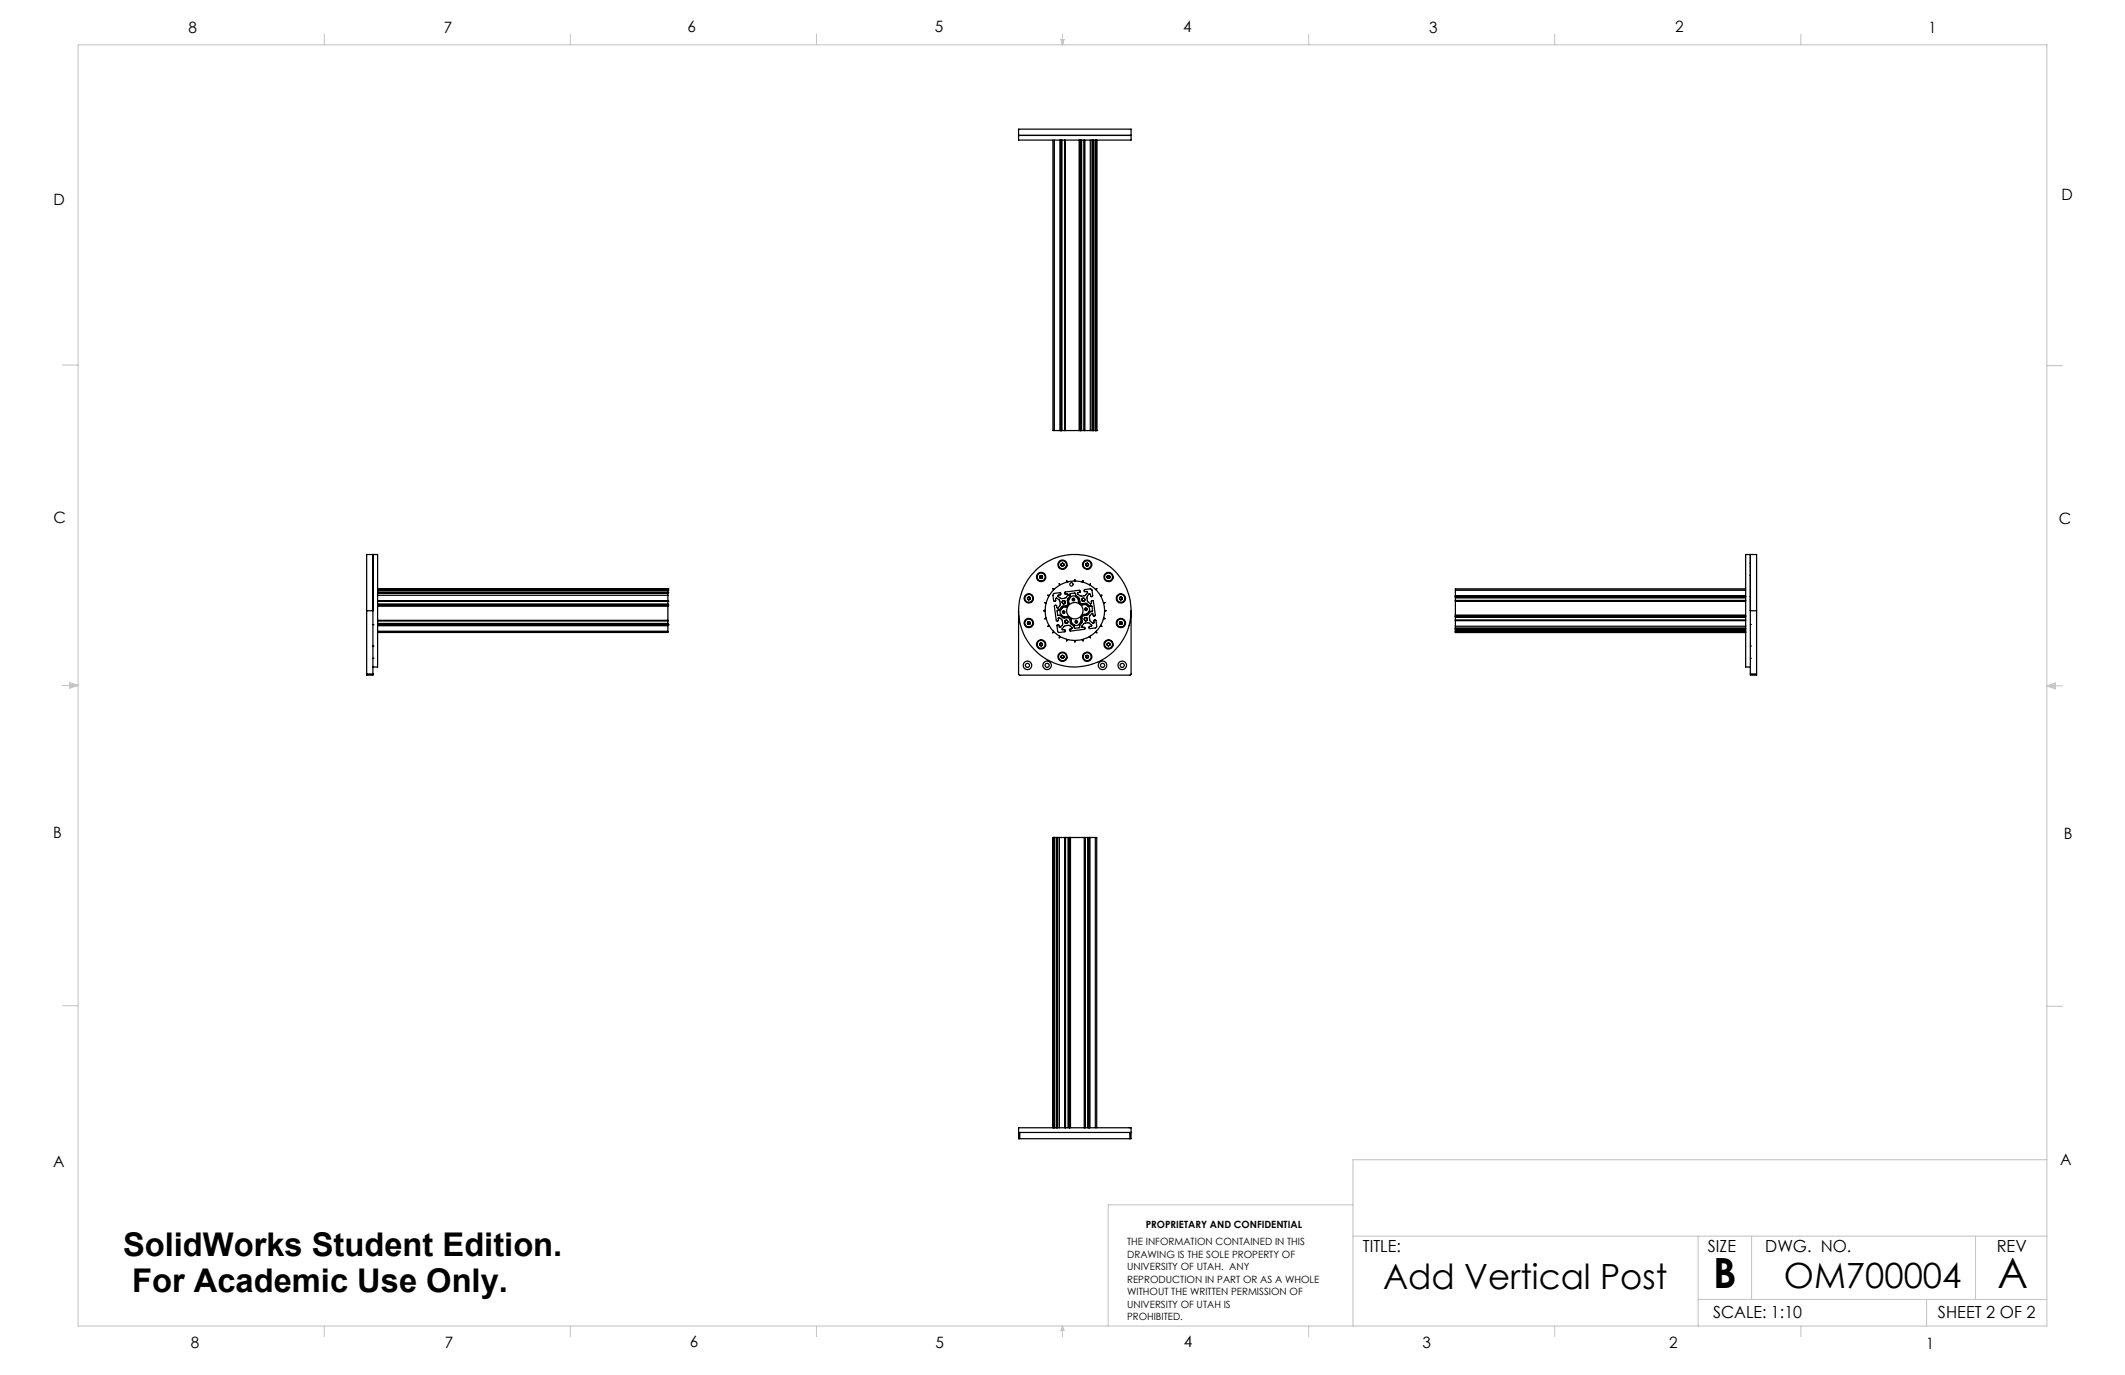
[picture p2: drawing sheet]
<svg xmlns="http://www.w3.org/2000/svg" width="432mm" height="279mm" viewBox="0 0 432 279" stroke-linecap="round" stroke-linejoin="round" font-family="sans-serif">
<g fill="none" stroke="#c0c0c0" stroke-width=".2">
<path d="M15.9 9.1h400v260.4h-400zM65.9 6.9v2.2M115.9 6.9v2.2M165.9 6.9v2.2M215.6 8h.6l-.3 1.1zM215.7 8l.2 1.1M215.9 6.9v2.2M216 8l-.1 1.1M265.9 6.9v2.2M315.9 6.9v2.2M365.9 6.9v2.2M12.7 74.2h3.2"/>
<path d="M415.9 74.3h3.2M12.7 139.3h3.2M14.2 139.1l1.7 .2M14.2 138.7l1.7 .6-1.7 .5zM15.9 139.3l-1.7 .3M415.9 139.4h3.2M415.9 139.4l1.8-.6v1.2zM415.9 139.4l1.8 .3M417.7 139.2l-1.8 .2M12.7 204.4h3.2M415.9 204.5h3.2M415.9 235.7h-141v33.8"/>
<path d="M274.9 251.2h141M274.9 244.8h-49.7v24.7M345.1 251.2v18.3M355.9 251.2v12.9M401.4 251.2v12.9M65.9 269.5v2.1M115.9 269.5v2.1M165.9 269.5v2.1M215.9 269.5v2.1M215.9 269.5l.3 .8h-.6zM265.9 269.5v2.1M315.9 269.5v2.1"/>
<path d="M345.1 264.1h70.8M365.9 269.5v2.1M391.5 264.1v5.4"/>
</g>
<g fill="none" stroke="#000" stroke-width=".25">
<path d="M207 26.2h22.8v2.3h-22.8zM207 27.5h22.8zM214 28.5v59h.2M214.2 28.5v59M215.4 28.5v59M215.5 28.5v59M215.8 28.5v59M216.3 28.5v59M216.5 28.5v59M219.3 28.5v59M219.5 28.5v59M219.8 28.5v59"/>
<path d="M220.3 28.5v59M220.5 28.5v59M221.5 28.5v59M221.9 28.5v59M222 28.5v59M222.2 28.5v59M222.6 28.5v59M222.7 28.5v59M222.8 28.5v59M214.2 87.5h1.2M215.4 87.5h.1M215.5 87.5h.1"/>
<path d="M215.5 87.5h.3M215.8 87.5h.5M216.3 87.5h.2M216.5 87.5h2.8M219.3 87.5h.2M219.5 87.5h.1M219.5 87.5h.3M219.8 87.5h.5M220.3 87.5h.2M220.5 87.5h1M221.5 87.5h.4M221.9 87.5h.1"/>
<path d="M222 87.5h.1M222 87.5h.2M222.2 87.5h.4M222.6 87.5h.1M222.7 87.5h.1M222.8 87.5h.1M75.7 115.1h.1M75.7 117.6h.1M75.8 116.8v.1M75.8 114.3v.1M75.8 112.7v11.4zM76.7 119.7h59"/>
<path d="M76.7 119.9h59M76.7 119.8h59M135.7 119.9h.1M135.7 119.8v.1M135.7 119.7h.1M135.7 119.7v.1M135.7 119.9v.4M211.3 117.4l.3 .1M211.3 117.1v.3M211.6 116.9l.2 .2M211.6 116.9l-.3 .2M211.8 117.4l-.2 .1"/>
<path d="M211.8 117.1v.3M213.9 119.6l.3 .2 1.1-.9-.1-.3 .3 .2 1.2-.5v-.3l.3 .3 1.3-.2 .1-.3 .1 .3 1.4 .2 .2-.3v.3l1.2 .5 .3-.2-.1 .3 1.1 .9 .3-.2-.2 .3 .9 1.1 .3-.1-.2 .3 .5 1.2h.3a.59 .59 0 0 0-.1 .9v.7l.4 .1-.4 .1-.1 1.4 .2 .1-.3 .1-.5 1.2 .2 .3-.3-.1-.9 1.1 .2 .3-.3-.2-1.1 .9 .1 .3-.3-.2-1.2 .5v.3l-.2-.2-1.2 .1h-.2l-.1 .4-.1-.4h-.2l-1.1-.1-.3 .2v-.3l-1.2-.5-.3 .2 .1-.3-1.1-.9-.3 .2 .2-.3-.8-1.1-.4 .1 .2-.3-.5-1.2-.3-.1 .2-.1-.1-1.4-.3-.1 .3-.1v-.8a.5 .5 0 0 0-.1-.8h.3l.5-1.2-.2-.3 .4 .1 .8-1.1zM215.7 114.9l.2 .1M215.7 114.6v.3M215.9 114.4l-.2 .2M215.9 114.4l.2 .2M216.1 114.9l-.2 .1M216.1 114.6v.3M220.7 114.9l.2 .1M220.7 114.6v.3M220.9 114.4l-.2 .2M220.9 114.4l.3 .2"/>
<path d="M221.2 114.9l-.3 .1M221.2 114.6v.3M225 117.4l.2 .1M225 117.1v.3M225.2 116.9l-.2 .2M225.2 116.9l.3 .2M225.5 117.4l-.3 .1M225.5 117.1v.3M295.7 119.9v1.1M295.7 119.9h59M354.7 119.7h-59v.2M355.7 112.7v11.4z"/>
<path d="M355.7 115.1h.1M355.7 117.6h.1M355.7 114.3l-.1 .1M355.7 116.8l-.1 .1M74.5 124.1v-11.4h2.2v22.8h-.9M74.5 136.9v.3h1.3v-.3M74.5 124.1h1.3M74.5 136.9h1.3M74.5 124.1v12.8M75.7 121.9h.1M75.8 131.3h.1M75.8 121.2v.1"/>
<path d="M75.8 133.8h.1M75.8 126.9h.1M75.8 124.1v12.8M76.7 127h59M76.7 122.2h59M76.7 123h59M76.7 126.2h59M76.7 120.4h59M76.7 121h59M76.7 120.6h59M76.7 122.1h59M76.7 123.2h59"/>
<path d="M76.7 126h59M76.7 127.1h59M76.7 128.3h59M76.7 122.7h59M76.7 126.7h59M76.7 120.3h59M135.7 120.6v.4M135.7 122.1v.1M135.7 123v.2M135.7 123h.1M135.7 126v.2M135.7 127v.1"/>
<path d="M135.7 127h.1M135.7 128.3v.2h-59M135.7 122.2h.1M135.7 122.7v.3M135.7 120.4h.1M135.7 126.7v.3M135.7 120.3v.1M135.7 120.4v.2M135.7 121v1.1M135.7 122.2v.5M135.7 123.2v2.8M135.7 126.2v.5"/>
<path d="M135.7 127.1v1.2M207 124.1v12.9l.2 .2h22.5l.1-.1v-13M208.8 121.7l.3 .2M208.8 121.5v.2M208.8 126.8l.3 .1M208.8 126.5v.3M209.1 121.3l-.3 .2M209.1 121.3l.2 .2M209.1 126.3l-.3 .2M209.1 126.3l.2 .2M209.3 121.7l-.2 .2M209.3 121.5v.2"/>
<path d="M209.3 126.8l-.2 .1M209.3 126.5v.3M211.3 131.1l.3 .1M211.3 130.8v.3M211.6 130.7l.2 .1M211.6 130.7l-.3 .1M211.8 131.1l-.2 .1M211.8 130.8v.3M215.7 133.6l.2 .1M215.7 133.3v.3M215.9 122.2l.2 .5M215.9 133.2l.2 .1"/>
<path d="M215.9 133.2l-.2 .1M216 124.4h.1M216.1 124.4v.1M216.1 124.4h.1M216.1 124.3h.1M216.1 124.3l-.1 .1M216.2 124.4h.1M216.1 133.6l-.2 .1M216.1 133.3v.3M216.2 124.3v.1M216.2 124.3l-.1 .1M216.2 124.4l-.1 .1"/>
<path d="M216.4 126.2l.2 .4M217.4 120.7l1-.2 .1 .4 .8 .6 .1 .8 .3 .3h1l.7 .6h.5l.1 .9-.4 .1-.7 .8-.7 .1-.3 .3v1l-.5 .7v.5l-1 .1-.1-.4-.8-.6-.1-.8-.2-.3h-1.1l-.7-.5-.5-.1-.1-.9 .4-.1 .7-.8 .7-.1 .3-.2v-1.1l.6-.7zM217.7 121.2l.6-.1 .7 .5 .1 .7a.73 .73 0 0 0 .9 .6l.6-.1 .5 .4a.73 .73 0 0 1 .2 1l-.5 .6h-.6a.72 .72 0 0 0-.6 .9l.1 .6-.4 .5a.77 .77 0 0 1-1.1 .2l-.5-.5v-.6a.72 .72 0 0 0-.8-.6h-.8l-.4-.3a.77 .77 0 0 1-.2-1.1l.4-.5 .7-.1a.73 .73 0 0 0 .6-.8v-.7zM218 121.8l.1 .1M218.1 121.9h.1M218.1 121.8l.1 .1-.1-.1M218.1 121.8h.1M218.1 121.7l.1 .1M218.1 121.7l-.1 .1M218.2 121.8h.1M218.2 121.8l-.1 .1M218.6 126.4l.1 .1"/>
<path d="M218.6 126.3v.1M218.7 126.4h.1M218.7 126.3h.1M218.7 126.3h-.1M218.7 126.3l.1 .1h-.2M218.7 126.3l-.1 .1M218.8 126.3v.1M218.8 126.4l-.1 .1M219.8 121.7v.3l.3 .2M220.3 125.7l.1 .3 .2 .2M220.6 126.2h.1M220.6 123.9h.1"/>
<path d="M220.6 123.8v.1M220.7 123.8h.1M220.7 133.6l.2 .1M220.7 133.3v.3M220.7 123.7v.1M220.7 123.7l-.1 .1M220.7 123.7l.1 .1M220.7 123.7l-.1 .2 .2-.1M220.8 123.8l-.1 .1M220.9 133.2l.3 .1M220.9 133.2l-.2 .1M221 120.4l-.5 .6-.8 .1-.8-.5 .1-.2 .5-.1-.1-.4-2.9 .4-.2 .1 .1 .3h.5l.1 .2-.4 .6-.8 .1h-.3l-.5-.5 .1-.2h.4v-.3l-.1-.2-1.2 .2-.2 .4 .2 1.2 .3-.1 .1-.6 .6 .4 .2 .3v.7l-.4 .6h-.3l-.1-.5-.4 .2 .4 2.9 .2 .1 .3-.1-.1-.4 .2-.2 .7 .6v.8l-.4 .6h-.2l-.2-.5h-.3l.2 1.5 1.4-.1v-.4h-.5l-.1-.2 .6-.7h.8l.6 .4v.3l-.5 .1v.3h.2l2.9-.4v-.3l-.6-.1 .5-.8 .9-.1 .6 .5"/>
<path d="M221 120.3l-.1-.1h-.5l-.1-.3 1.5-.2 .2 1.5-.4-.1v-.3l-.2-.2M221 120.3v.1M221.2 133.6l-.3 .1M221.2 133.3v.3M221.4 120.6l-.5 .5v.4l.1 .7 .6 .5M221.4 120.6h.1M221.6 122.7h.1M221.6 122.7l.2-.1v-.5l.3-.1 .5 3-.4 .2-.1-.5-.3-.1-.4 .7v.7l.7 .7 .2-.2v-.5h.3l.2 1.4-.2 .2-1.2 .1-.1-.3 .5-.2v-.1M221.8 127v.1M225 131.1l.2 .1M225 130.8v.3M225.2 130.7l-.2 .1"/>
<path d="M225.2 130.7l.3 .1M225.5 131.1l-.3 .1M225.5 130.8v.3M227.5 126.8l.3 .1M227.5 126.5v.3M227.5 121.7l.3 .2M227.5 121.5v.2M227.8 126.3l.2 .2M227.8 126.3l-.3 .2M227.8 121.3l.2 .2M227.8 121.3l-.3 .2M228 126.8l-.2 .1"/>
<path d="M228 126.5v.3M228 121.7l-.2 .2M228 121.5v.2M295.7 127.2v.4M295.7 126v.1M295.7 125v.2M295.7 125.2h.1M295.7 122v.2M295.7 121v.2M295.7 121.2h.1M295.7 125.2v.2M295.7 127.7h.1"/>
<path d="M295.7 121.2v.3M295.7 127.7v.2M295.7 128.2h.1M295.7 128.2v.2M295.7 128.5h.1M295.7 125.2h59M295.7 121.5h59M295.7 126.1h59M295.7 122.2h59M295.7 126h59M295.7 122h59M295.7 121.2h59"/>
<path d="M295.7 127.7h59M295.7 128.2h59M295.7 128.5h59M295.7 121.5v.5M295.7 122.2v2.8M295.7 125.4v.6M295.7 126.1v1.1M295.7 127.6v.1M295.7 127.9v.3M295.7 128.4v.1M295.7 127.2h59M295.7 127.6h59"/>
<path d="M295.7 125h59M295.7 121h59M295.7 125.4h59M295.7 127.9h59M295.7 128.4h59M355.7 126.9h.1M355.7 131.3h.1M355.7 133.8h.1M355.7 136.9v.3h1.2v-.3M355.7 121.9h.1M355.7 124.1h1.2M355.7 136.9h1.2"/>
<path d="M355.7 124.1v12.8M355.7 121.2l-.1 .1M356.9 124.1v-11.4h-2.2v22.8h1M356.9 124.1v12.8M214 170.2h.1M214 170.2v59M214.1 170.2h.1M214.1 170.2v59M214.2 170.2h.1M214.2 170.2v59M214.2 170.2h.4M214.6 170.2h.2"/>
<path d="M214.6 170.2v59M214.8 170.2h.1M214.8 170.2v59M214.9 170.2h.4M214.9 170.2v59M215.3 170.2h1.1M215.3 170.2v59M216.4 170.2h.1M216.4 170.2v59M216.5 170.2h.1M216.5 170.2v59M216.5 170.2h.5"/>
<path d="M217 170.2h.3M217 170.2v59M217.3 170.2h.1M217.3 170.2v59M217.3 170.2h.2M217.5 170.2h2.8M217.5 170.2v59M220.3 170.2h.2M220.3 170.2v59M220.5 170.2v59M220.5 170.2h.5M221 170.2h.3"/>
<path d="M221 170.2v59M221.3 170.2v59M221.3 170.2h.2M221.3 170.2h.1M221.5 170.2h1.1M221.5 170.2v59M222.6 170.2h.2v59M222.6 170.2v59M207 230.1h.2M207.2 231.4h-.2v-2.2h22.8v2.2h-.2M207.2 230.1v1.3M207.2 231.4h22.4"/>
<path d="M207.2 230.1h22.4M229.6 230.1h.2M229.6 230.1v1.3"/>
<circle cx="211.6" cy="117.2" r=".8"/>
<circle cx="211.6" cy="117.2" r=".94"/>
<circle cx="215.9" cy="114.7" r=".8"/>
<circle cx="215.9" cy="114.7" r=".94"/>
<circle cx="217.7" cy="118.8" r=".34"/>
<circle cx="220.9" cy="114.7" r=".8"/>
<circle cx="220.9" cy="114.7" r=".94"/>
<circle cx="225.2" cy="117.2" r=".8"/>
<circle cx="225.3" cy="117.2" r=".94"/>
<circle cx="208.8" cy="135.2" r=".86"/>
<circle cx="208.8" cy="135.2" r=".42"/>
<circle cx="209.1" cy="126.6" r=".8"/>
<circle cx="209.1" cy="121.6" r=".8"/>
<circle cx="209.1" cy="121.6" r=".95"/>
<circle cx="209.1" cy="126.6" r=".95"/>
<circle cx="211.6" cy="130.9" r=".8"/>
<circle cx="211.6" cy="130.9" r=".95"/>
<circle cx="212.8" cy="135.2" r=".86"/>
<circle cx="212.8" cy="135.2" r=".43"/>
<circle cx="215.9" cy="133.4" r=".8"/>
<circle cx="215.9" cy="133.4" r=".94"/>
<circle cx="216.1" cy="124.4" r=".27"/>
<circle cx="216.1" cy="124.4" r=".15"/>
<circle cx="216.2" cy="122.4" r=".31"/>
<circle cx="216.2" cy="122.4" r=".34"/>
<circle cx="216.7" cy="126.3" r=".28"/>
<circle cx="216.7" cy="126.3" r=".34"/>
<circle cx="218.1" cy="121.8" r=".27"/>
<circle cx="218.1" cy="121.8" r=".16"/>
<circle cx="218.4" cy="124.1" r="1.67"/>
<circle cx="218.4" cy="124.1" r="11.4"/>
<circle cx="218.7" cy="126.4" r=".14"/>
<circle cx="218.7" cy="126.3" r=".27"/>
<circle cx="220.1" cy="121.8" r=".28"/>
<circle cx="220.1" cy="121.9" r=".34"/>
<circle cx="220.6" cy="125.8" r=".31"/>
<circle cx="220.7" cy="125.8" r=".34"/>
<circle cx="220.7" cy="123.8" r=".15"/>
<circle cx="220.7" cy="123.8" r=".27"/>
<circle cx="220.9" cy="133.4" r=".8"/>
<circle cx="220.9" cy="133.4" r=".94"/>
<circle cx="224" cy="135.2" r=".87"/>
<circle cx="224" cy="135.2" r=".43"/>
<circle cx="225.2" cy="130.9" r=".8"/>
<circle cx="225.3" cy="130.9" r=".94"/>
<circle cx="227.8" cy="126.6" r=".8"/>
<circle cx="227.8" cy="121.6" r=".8"/>
<circle cx="227.8" cy="121.6" r=".94"/>
<circle cx="227.8" cy="126.6" r=".94"/>
<circle cx="228" cy="135.2" r=".86"/>
<circle cx="228" cy="135.2" r=".42"/>
</g>
<g font-size="8.5">
<text x="348.1" y="261.8">B</text>
<text x="405.9" y="261.6">A</text>
</g>
<g font-size="7.1">
<text x="281.1" y="261.9">Add Vertical Post</text>
<text x="362.5" y="261.7">OM700004</text>
</g>
<g font-size="6.6">
<text x="25" y="255.3">SolidWorks Student Edition.</text>
<text x="26.8" y="262.5">For Academic Use Only.</text>
</g>
<g font-size="3.4">
<text x="277" y="254.4">TITLE:</text>
<text x="347.1" y="254.4">SIZE</text>
<text x="358.7" y="254.4">DWG. NO.</text>
<text x="405.7" y="254.5">REV</text>
<text x="348.1" y="267.9">SCALE: 1:10</text>
<text x="393.8" y="267.9">SHEET 2 OF 2</text>
</g>
<g font-size="3.2">
<text x="38.3" y="6.7">8</text>
<text x="90.2" y="6.7">7</text>
<text x="139.7" y="6.5">6</text>
<text x="190" y="6.5">5</text>
<text x="240.4" y="6.5">4</text>
<text x="290.4" y="6.7">3</text>
<text x="340.4" y="6.5">2</text>
<text x="391.9" y="6.7">1</text>
<text x="10.9" y="41.6">D</text>
<text x="418.9" y="40.7">D</text>
<text x="10.9" y="106.3">C</text>
<text x="418.4" y="106.4">C</text>
<text x="10.8" y="170.2">B</text>
<text x="419.4" y="170.6">B</text>
<text x="10.8" y="237.2">A</text>
<text x="418.6" y="236.8">A</text>
<text x="38.8" y="273.8">8</text>
<text x="90.4" y="273.8">7</text>
<text x="140.2" y="273.8">6</text>
<text x="190.1" y="273.9">5</text>
<text x="240.5" y="273.8">4</text>
<text x="289" y="273.9">3</text>
<text x="339.1" y="273.8">2</text>
<text x="391.4" y="274.1">1</text>
</g>
<g font-size="2">
<text x="232.8" y="249.5">PROPRIETARY AND CONFIDENTIAL</text>
<text x="229" y="253.1">THE INFORMATION CONTAINED IN THIS</text>
<text x="229" y="255.6">DRAWING IS THE SOLE PROPERTY OF</text>
<text x="229" y="258.1">UNIVERSITY OF UTAH. ANY</text>
<text x="229" y="260.7">REPRODUCTION IN PART OR AS A WHOLE</text>
<text x="229" y="263.2">WITHOUT THE WRITTEN PERMISSION OF</text>
<text x="229" y="265.7">UNIVERSITY OF UTAH IS</text>
<text x="229" y="268.2">PROHIBITED.</text>
</g>
</svg>
